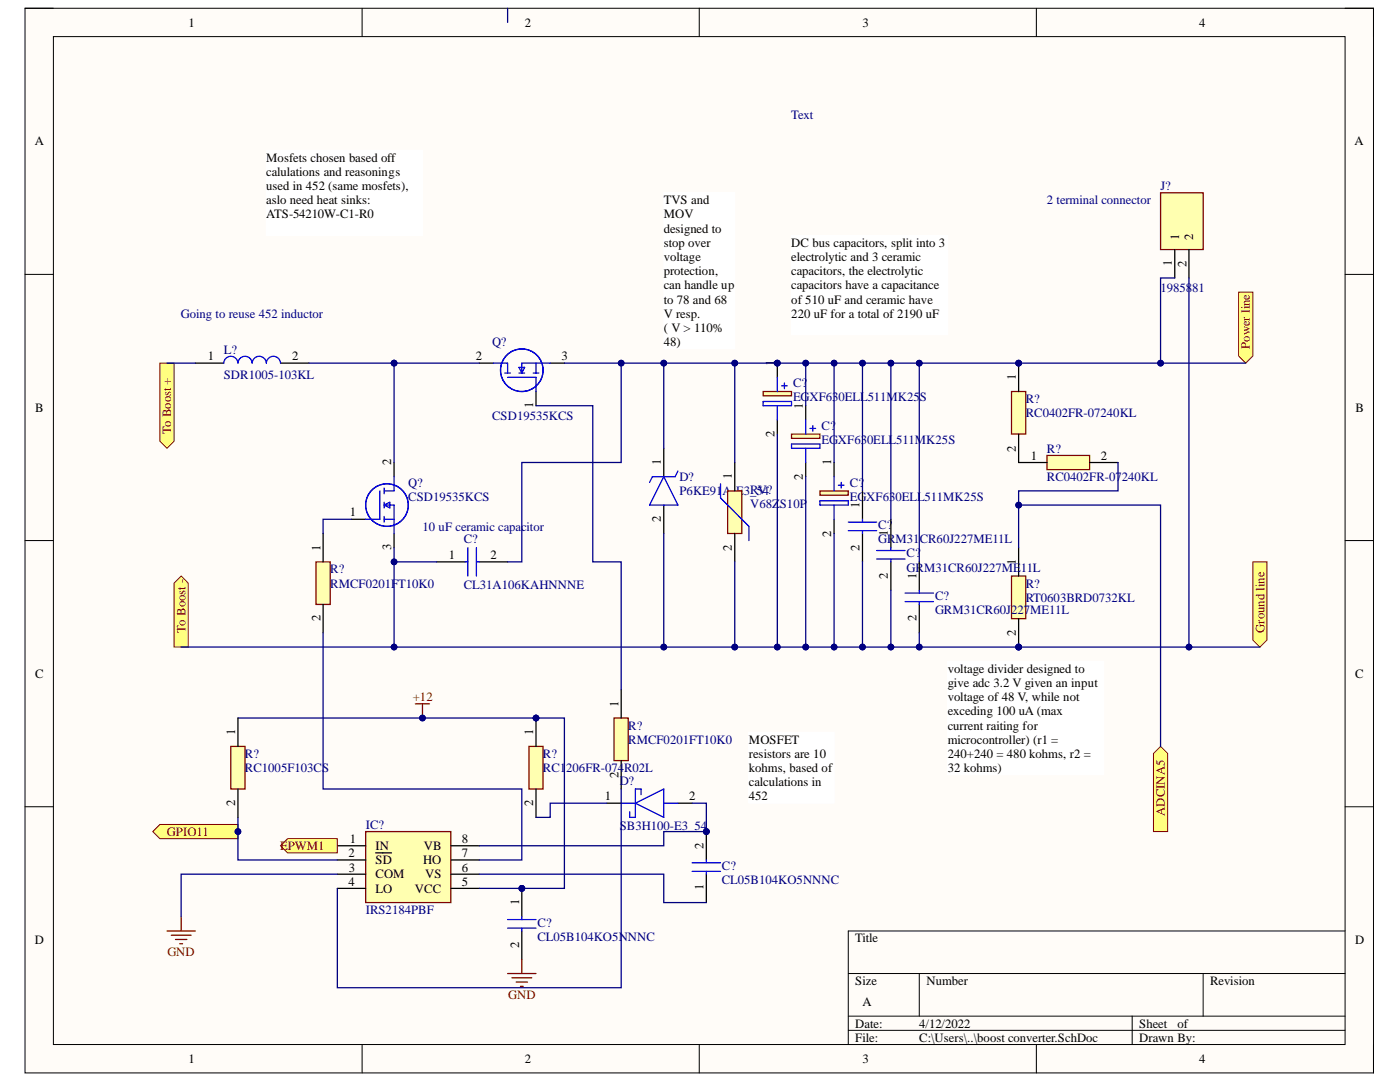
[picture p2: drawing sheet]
<svg xmlns="http://www.w3.org/2000/svg" width="279mm" height="216mm" viewBox="0 0 279 216" stroke-linecap="round" stroke-linejoin="round" font-family="sans-serif">
<path d="M5 1.6h269.1v212.5h-269.1z" fill-rule="evenodd" fill="#fffcf8"/>
<path d="M5 1.6h269.1v212.5h-269.1z" fill="none" stroke="#000" stroke-width=".2"/>
<path d="M10.7 7.3h257.7v201.1h-257.7z" fill-rule="evenodd" fill="#fffcf8"/>
<g fill="none" stroke="#000" stroke-width=".2">
<path d="M5 1.6h5.7M10.7 7.3h257.7v201.1h-257.7zM72.3 1.6v5.7M139.5 1.6v5.7M206.8 1.6v5.7M268.4 1.6h5.7v5.7M5 54.8h5.7M268.4 54.8h5.7M5 107.9h5.7M268.4 107.9h5.7M5 161h5.7M268.4 161h5.7"/>
<path d="M169.3 194.3h99.1M183.5 194.3v8.5M240.1 194.3v8.5M268.4 185.8h-99.1v22.6M72.3 208.4v5.7M139.5 208.4v5.7M169.3 202.8h99.1M169.3 205.6h99.1M206.8 208.4v5.7M226 202.8v5.6M274.1 208.4v5.7"/>
</g>
<path d="M39 72.5h5.7M56 72.5h5.6" fill="none" stroke="#000" stroke-width=".25"/>
<path d="M44.7 72.5a1.42 1.42 0 0 1 1.4-1.4 1.42 1.42 0 0 1 1.4 1.4 1.42 1.42 0 0 1 1.4-1.4 1.42 1.42 0 0 1 1.4 1.4M50.3 72.5a1.42 1.42 0 0 1 1.4-1.4 1.42 1.42 0 0 1 1.4 1.4 1.42 1.42 0 0 1 1.5-1.4 1.42 1.42 0 0 1 1.4 1.4" fill="none" stroke="#00f" stroke-width=".25"/>
<path d="M31.9 72.5h2.8v15.5l-1.4 1.5-1.4-1.5z" fill-rule="evenodd" fill="#ffff80"/>
<path d="M31.9 72.5h2.8v15.5l-1.4 1.5-1.4-1.5z" fill="none" stroke="#800000" stroke-width=".2"/>
<path d="M34.7 116.4l1.5-1.5 1.4 1.5v12.7h-2.9z" fill-rule="evenodd" fill="#ffff80"/>
<path d="M34.7 116.4l1.5-1.5 1.4 1.5v12.7h-2.9z" fill="none" stroke="#800000" stroke-width=".2"/>
<path d="M73 165.9h17v14.2h-17z" fill-rule="evenodd" fill="#ffffb0"/>
<path d="M73 165.9h17v14.2h-17z" fill="none" stroke="#800000" stroke-width=".25"/>
<path d="M67.3 168.8h5.7M67.3 171.6h5.7M67.3 174.4h5.7M67.3 177.3h5.7M75 170.2h3.1M90 168.8h5.6M90 171.6h5.6M90 174.4h5.6M90 177.3h5.6" fill="none" stroke="#000" stroke-width=".25"/>
<path d="M247.2 58.3h2.8v12.7l-1.4 1.5-1.4-1.5z" fill-rule="evenodd" fill="#ffff80"/>
<path d="M247.2 58.3h2.8v12.7l-1.4 1.5-1.4-1.5z" fill="none" stroke="#800000" stroke-width=".2"/>
<path d="M250 112.1h2.9v15.6l-1.5 1.4-1.4-1.4z" fill-rule="evenodd" fill="#ffff80"/>
<path d="M250 112.1h2.9v15.6l-1.5 1.4-1.4-1.4z" fill="none" stroke="#800000" stroke-width=".2"/>
<path d="M56 168.8l1.4-1.5h9.9v2.9h-9.9z" fill-rule="evenodd" fill="#ffff80"/>
<path d="M56 168.8l1.4-1.5h9.9v2.9h-9.9z" fill="none" stroke="#800000" stroke-width=".2"/>
<path d="M82.9 140.4h2.8M84.3 140.4v2.9" fill="none" stroke="#800000" stroke-width=".25"/>
<circle cx="84.3" cy="143.3" r=".57" fill="#000080"/>
<circle cx="84.3" cy="143.3" r=".57" fill="none" stroke="#000080" stroke-width=".2"/>
<path d="M132.5 89.5v5.6M132.5 100.8v5.6" fill="none" stroke="#000" stroke-width=".25"/>
<path d="M132.5 95.1l2.8 5.7h-5.7zM135.3 94l-.6 1.1h-4.5l-.6 1.2" fill="none" stroke="#00f" stroke-width=".25"/>
<path d="M145.2 98h2.9v8.4h-2.9z" fill-rule="evenodd" fill="#ffffb0"/>
<path d="M145.2 98h2.9v8.4h-2.9z" fill="none" stroke="#800000" stroke-width=".25"/>
<path d="M146.6 92.3v5.7M146.6 106.4v5.7" fill="none" stroke="#000" stroke-width=".25"/>
<path d="M143.8 96.5v2.9l5.7 5.6v2.9" fill="none" stroke="#00f" stroke-width=".25"/>
<path d="M132.5 38.5h14.1v31.1h-14.1z" fill-rule="evenodd" fill="#fff"/>
<path d="M132.5 38.5h14.1v31.1h-14.1z" fill="none" stroke="#fff" stroke-width=".2"/>
<path d="M95.6 72.5h2.9M107 78.1v2.9M109.8 72.5h2.8M78.6 92.3v2.8M70.1 103.6h2.9M78.6 106.4v2.9" fill="none" stroke="#000" stroke-width=".25"/>
<g fill="none" stroke="#00f" stroke-width=".25">
<path d="M98.5 72.5h2.8v1.9M100.7 74.4h1.2M101.3 75.3h5.7v2.8M103.6 74.4h1.1M103.6 73.3h1.1l-.6 1.1zM106.4 74.4h1.1M107 72.5v1.9M109.8 72.5h-5.7v1.9M75.8 98v5.6h-2.8M76.7 97.4v1.1M78.6 95.1v2.9h-1.9M76.7 100.8h1.9v5.6"/>
<path d="M76.7 103.6h1.9M76.7 100.2v1.2M76.7 103v1.2M76.7 100.8l1.1-.6v1.2z"/>
<circle cx="104.1" cy="73.9" r="4.3"/>
<circle cx="104.1" cy="73.9" r="4.2"/>
<circle cx="77.2" cy="100.8" r="4.2"/>
</g>
<path d="M53.1 30h31.2v17h-31.2z" fill-rule="evenodd" fill="#fff"/>
<path d="M53.1 30h31.2v17h-31.2z" fill="none" stroke="#fff" stroke-width=".2"/>
<path d="M201.9 114.9h2.8v8.5h-2.8z" fill-rule="evenodd" fill="#ffffb0"/>
<path d="M201.9 114.9h2.8v8.5h-2.8z" fill="none" stroke="#800000" stroke-width=".25"/>
<path d="M203.3 109.3v5.6" fill="none" stroke="#000" stroke-width=".25"/>
<path d="M231.6 38.5h8.5v11.3h-8.5z" fill-rule="evenodd" fill="#ffffb0"/>
<path d="M231.6 38.5h8.5v11.3h-8.5z" fill="none" stroke="#800000" stroke-width=".25"/>
<path d="M234.4 49.8v5.7M237.3 49.8v5.7" fill="none" stroke="#000" stroke-width=".25"/>
<path d="M201.9 78.1h2.8v8.5h-2.8z" fill-rule="evenodd" fill="#ffffb0"/>
<path d="M201.9 78.1h2.8v8.5h-2.8z" fill="none" stroke="#800000" stroke-width=".25"/>
<path d="M203.3 86.6v5.7" fill="none" stroke="#000" stroke-width=".25"/>
<path d="M209 90.9h8.5v2.8h-8.5z" fill-rule="evenodd" fill="#ffffb0"/>
<path d="M209 90.9h8.5v2.8h-8.5z" fill="none" stroke="#800000" stroke-width=".25"/>
<path d="M203.3 92.3h5.7M217.5 92.3h5.6" fill="none" stroke="#000" stroke-width=".25"/>
<path d="M189.1 131.9h31.2v22.7h-31.2z" fill-rule="evenodd" fill="#fff"/>
<path d="M189.1 131.9h31.2v22.7h-31.2z" fill="none" stroke="#fff" stroke-width=".2"/>
<path d="M87.1 112.1h5.7M95.6 112.1h5.7" fill="none" stroke="#000" stroke-width=".25"/>
<path d="M92.8 112.1h.6M93.4 109.3v5.6M95.1 109.3v5.6M95.1 112.1h.5" fill="none" stroke="#00f" stroke-width=".25"/>
<path d="M33.3 185.8h5.7M34.2 186.6h3.9M35 187.5h2.3M35.9 188.3h.5M36.2 182.9v2.9" fill="none" stroke="#800000" stroke-width=".25"/>
<path d="M230.2 150.4l1.4-1.5 1.4 1.5v15.5h-2.8z" fill-rule="evenodd" fill="#ffff80"/>
<path d="M230.2 150.4l1.4-1.5 1.4 1.5v15.5h-2.8z" fill="none" stroke="#800000" stroke-width=".2"/>
<path d="M63.1 112.1h2.8v8.5h-2.8z" fill-rule="evenodd" fill="#ffffb0"/>
<path d="M63.1 112.1h2.8v8.5h-2.8z" fill="none" stroke="#800000" stroke-width=".25"/>
<path d="M64.5 106.4v5.7M64.5 120.6v5.7" fill="none" stroke="#000" stroke-width=".25"/>
<path d="M122.6 143.3h2.8v8.5h-2.8z" fill-rule="evenodd" fill="#ffffb0"/>
<path d="M122.6 143.3h2.8v8.5h-2.8z" fill="none" stroke="#800000" stroke-width=".25"/>
<path d="M124 137.6v5.7M124 151.8v5.6" fill="none" stroke="#000" stroke-width=".25"/>
<path d="M149.5 146.1h17v14.2h-17z" fill-rule="evenodd" fill="#fff"/>
<path d="M149.5 146.1h17v14.2h-17z" fill="none" stroke="#fff" stroke-width=".2"/>
<path d="M30.5 165.9l1.4-1.4h15.6v2.8h-15.6z" fill-rule="evenodd" fill="#ffff80"/>
<path d="M30.5 165.9l1.4-1.4h15.6v2.8h-15.6z" fill="none" stroke="#800000" stroke-width=".2"/>
<circle cx="47.5" cy="165.9" r=".57" fill="#000080"/>
<circle cx="47.5" cy="165.9" r=".57" fill="none" stroke="#000080" stroke-width=".2"/>
<path d="M121.1 160.3h2.9M135.3 160.3h2.8M141 174.4v5.7M104.1 185.8v5.6" fill="none" stroke="#000" stroke-width=".25"/>
<path d="M127.9 158.6v-1.2h-1.1v5.7h-1.1v-1.1M124 160.3h2.8M126.8 160.3l5.7-2.9v5.7zM132.5 160.3h2.8M138.1 173.9h5.7M138.1 172.2h5.7M141 173.9v.5M101.3 183.5h5.7M101.3 185.2h5.7M104.1 185.2v.6" fill="none" stroke="#00f" stroke-width=".25"/>
<path d="M101.3 194.3h5.7M102.2 195.1h3.9M103 196h2.3M103.9 196.8h.5M104.1 191.4v2.9" fill="none" stroke="#800000" stroke-width=".25"/>
<path d="M105.6 148.9h2.8v8.5h-2.8z" fill-rule="evenodd" fill="#ffffb0"/>
<path d="M105.6 148.9h2.8v8.5h-2.8z" fill="none" stroke="#800000" stroke-width=".25"/>
<path d="M107 157.4v5.7" fill="none" stroke="#000" stroke-width=".25"/>
<path d="M152.3 78.1h5.7v.9h-5.7z" fill-rule="evenodd" fill="#ffffb0"/>
<path d="M152.3 78.1h5.7v.9h-5.7z" fill="none" stroke="#800000" stroke-width=".25"/>
<path d="M155.1 83.8v2.8" fill="none" stroke="#000" stroke-width=".25"/>
<path d="M155.1 75.3v2.8M156 77h1.1M156.5 76.4v1.2M152.3 80.1h5.7v.9h-5.7zM155.1 81v2.8" fill="none" stroke="#00f" stroke-width=".25"/>
<path d="M158 86.6h5.6v.9h-5.6z" fill-rule="evenodd" fill="#ffffb0"/>
<path d="M158 86.6h5.6v.9h-5.6z" fill="none" stroke="#800000" stroke-width=".25"/>
<path d="M160.8 81v2.8M160.8 92.3v2.8" fill="none" stroke="#000" stroke-width=".25"/>
<path d="M158 88.6h5.6v.9h-5.6zM160.8 83.8v2.8M160.8 89.5v2.8M161.6 85.5h1.2M162.2 84.9v1.2" fill="none" stroke="#00f" stroke-width=".25"/>
<path d="M163.6 98h5.7v.8h-5.7z" fill-rule="evenodd" fill="#ffffb0"/>
<path d="M163.6 98h5.7v.8h-5.7z" fill="none" stroke="#800000" stroke-width=".25"/>
<path d="M166.5 92.3v2.8M172.1 98v5.6M166.5 103.6v2.8M172.1 106.4v5.7" fill="none" stroke="#000" stroke-width=".25"/>
<path d="M163.6 99.9h5.7v.9h-5.7zM166.5 95.1v2.9M167.3 96.8h1.1M167.9 96.3v1.1M166.5 100.8v2.8M169.3 104.2h5.7M169.3 105.9h5.7M172.1 103.6v.6M172.1 105.9v.5" fill="none" stroke="#00f" stroke-width=".25"/>
<path d="M78.6 72.5v19.8M70.1 103.6h-5.6v2.8" fill="none" stroke="#000080" stroke-width=".25"/>
<circle cx="78.6" cy="72.5" r=".57" fill="#000080"/>
<circle cx="78.6" cy="72.5" r=".57" fill="none" stroke="#000080" stroke-width=".2"/>
<path d="M78.6 72.5h17" fill="none" stroke="#000080" stroke-width=".25"/>
<circle cx="78.6" cy="72.5" r=".57" fill="#000080"/>
<circle cx="78.6" cy="72.5" r=".57" fill="none" stroke="#000080" stroke-width=".2"/>
<path d="M101.3 1.6v2.9M203.3 100.8h28.3v48.1" fill="none" stroke="#000080" stroke-width=".25"/>
<circle cx="203.3" cy="100.8" r=".57" fill="#000080"/>
<circle cx="203.3" cy="100.8" r=".57" fill="none" stroke="#000080" stroke-width=".2"/>
<path d="M61.6 72.5h17" fill="none" stroke="#000080" stroke-width=".25"/>
<circle cx="78.6" cy="72.5" r=".57" fill="#000080"/>
<circle cx="78.6" cy="72.5" r=".57" fill="none" stroke="#000080" stroke-width=".2"/>
<path d="M78.6 112.1h8.5" fill="none" stroke="#000080" stroke-width=".25"/>
<circle cx="78.6" cy="112.1" r=".57" fill="#000080"/>
<circle cx="78.6" cy="112.1" r=".57" fill="none" stroke="#000080" stroke-width=".2"/>
<path d="M132.5 72.5v17" fill="none" stroke="#000080" stroke-width=".25"/>
<circle cx="132.5" cy="72.5" r=".57" fill="#000080"/>
<circle cx="132.5" cy="72.5" r=".57" fill="none" stroke="#000080" stroke-width=".2"/>
<path d="M146.6 112.1v17" fill="none" stroke="#000080" stroke-width=".25"/>
<circle cx="146.6" cy="129.1" r=".57" fill="#000080"/>
<circle cx="146.6" cy="129.1" r=".57" fill="none" stroke="#000080" stroke-width=".2"/>
<path d="M33.3 72.5h5.7M78.6 109.3v19.8h124.7" fill="none" stroke="#000080" stroke-width=".25"/>
<circle cx="183.5" cy="129.1" r=".57" fill="#000080"/>
<circle cx="183.5" cy="129.1" r=".57" fill="none" stroke="#000080" stroke-width=".2"/>
<circle cx="177.8" cy="129.1" r=".57" fill="#000080"/>
<circle cx="177.8" cy="129.1" r=".57" fill="none" stroke="#000080" stroke-width=".2"/>
<circle cx="172.1" cy="129.1" r=".57" fill="#000080"/>
<circle cx="172.1" cy="129.1" r=".57" fill="none" stroke="#000080" stroke-width=".2"/>
<circle cx="166.5" cy="129.1" r=".57" fill="#000080"/>
<circle cx="166.5" cy="129.1" r=".57" fill="none" stroke="#000080" stroke-width=".2"/>
<circle cx="160.8" cy="129.1" r=".57" fill="#000080"/>
<circle cx="160.8" cy="129.1" r=".57" fill="none" stroke="#000080" stroke-width=".2"/>
<circle cx="155.1" cy="129.1" r=".57" fill="#000080"/>
<circle cx="155.1" cy="129.1" r=".57" fill="none" stroke="#000080" stroke-width=".2"/>
<circle cx="146.6" cy="129.1" r=".57" fill="#000080"/>
<circle cx="146.6" cy="129.1" r=".57" fill="none" stroke="#000080" stroke-width=".2"/>
<circle cx="132.5" cy="129.1" r=".57" fill="#000080"/>
<circle cx="132.5" cy="129.1" r=".57" fill="none" stroke="#000080" stroke-width=".2"/>
<circle cx="78.6" cy="129.1" r=".57" fill="#000080"/>
<circle cx="78.6" cy="129.1" r=".57" fill="none" stroke="#000080" stroke-width=".2"/>
<circle cx="78.6" cy="112.1" r=".57" fill="#000080"/>
<circle cx="78.6" cy="112.1" r=".57" fill="none" stroke="#000080" stroke-width=".2"/>
<path d="M36.2 129.1h42.4" fill="none" stroke="#000080" stroke-width=".25"/>
<circle cx="78.6" cy="129.1" r=".57" fill="#000080"/>
<circle cx="78.6" cy="129.1" r=".57" fill="none" stroke="#000080" stroke-width=".2"/>
<path d="M237.3 55.5v73.6h-34" fill="none" stroke="#000080" stroke-width=".25"/>
<circle cx="237.3" cy="129.1" r=".57" fill="#000080"/>
<circle cx="237.3" cy="129.1" r=".57" fill="none" stroke="#000080" stroke-width=".2"/>
<path d="M231.6 72.5h17" fill="none" stroke="#000080" stroke-width=".25"/>
<circle cx="231.6" cy="72.5" r=".57" fill="#000080"/>
<circle cx="231.6" cy="72.5" r=".57" fill="none" stroke="#000080" stroke-width=".2"/>
<path d="M237.3 129.1h14.1" fill="none" stroke="#000080" stroke-width=".25"/>
<circle cx="237.3" cy="129.1" r=".57" fill="#000080"/>
<circle cx="237.3" cy="129.1" r=".57" fill="none" stroke="#000080" stroke-width=".2"/>
<path d="M132.5 106.4v22.7" fill="none" stroke="#000080" stroke-width=".25"/>
<circle cx="132.5" cy="129.1" r=".57" fill="#000080"/>
<circle cx="132.5" cy="129.1" r=".57" fill="none" stroke="#000080" stroke-width=".2"/>
<path d="M146.6 72.5v19.8" fill="none" stroke="#000080" stroke-width=".25"/>
<circle cx="146.6" cy="72.5" r=".57" fill="#000080"/>
<circle cx="146.6" cy="72.5" r=".57" fill="none" stroke="#000080" stroke-width=".2"/>
<path d="M234.4 55.5h-2.8v17h-119" fill="none" stroke="#000080" stroke-width=".25"/>
<circle cx="124" cy="72.5" r=".57" fill="#000080"/>
<circle cx="124" cy="72.5" r=".57" fill="none" stroke="#000080" stroke-width=".2"/>
<circle cx="132.5" cy="72.5" r=".57" fill="#000080"/>
<circle cx="132.5" cy="72.5" r=".57" fill="none" stroke="#000080" stroke-width=".2"/>
<circle cx="146.6" cy="72.5" r=".57" fill="#000080"/>
<circle cx="146.6" cy="72.5" r=".57" fill="none" stroke="#000080" stroke-width=".2"/>
<circle cx="160.8" cy="72.5" r=".57" fill="#000080"/>
<circle cx="160.8" cy="72.5" r=".57" fill="none" stroke="#000080" stroke-width=".2"/>
<circle cx="166.5" cy="72.5" r=".57" fill="#000080"/>
<circle cx="166.5" cy="72.5" r=".57" fill="none" stroke="#000080" stroke-width=".2"/>
<circle cx="172.1" cy="72.5" r=".57" fill="#000080"/>
<circle cx="172.1" cy="72.5" r=".57" fill="none" stroke="#000080" stroke-width=".2"/>
<circle cx="177.8" cy="72.5" r=".57" fill="#000080"/>
<circle cx="177.8" cy="72.5" r=".57" fill="none" stroke="#000080" stroke-width=".2"/>
<circle cx="183.5" cy="72.5" r=".57" fill="#000080"/>
<circle cx="183.5" cy="72.5" r=".57" fill="none" stroke="#000080" stroke-width=".2"/>
<circle cx="231.6" cy="72.5" r=".57" fill="#000080"/>
<circle cx="231.6" cy="72.5" r=".57" fill="none" stroke="#000080" stroke-width=".2"/>
<path d="M223.1 92.3v5.6h-19.8v11.4" fill="none" stroke="#000080" stroke-width=".25"/>
<circle cx="203.3" cy="100.8" r=".57" fill="#000080"/>
<circle cx="203.3" cy="100.8" r=".57" fill="none" stroke="#000080" stroke-width=".2"/>
<path d="M124 72.5v19.8h-19.9v19.8h-2.8" fill="none" stroke="#000080" stroke-width=".25"/>
<circle cx="124" cy="72.5" r=".57" fill="#000080"/>
<circle cx="124" cy="72.5" r=".57" fill="none" stroke="#000080" stroke-width=".2"/>
<path d="M107 81h11.3v31.1h5.7v25.5M64.5 126.3v31.1h39.6v14.2h-8.5M124 157.4v39.7h-56.7v-19.8M47.5 163.1v8.5h19.8" fill="none" stroke="#000080" stroke-width=".25"/>
<circle cx="47.5" cy="165.9" r=".57" fill="#000080"/>
<circle cx="47.5" cy="165.9" r=".57" fill="none" stroke="#000080" stroke-width=".2"/>
<path d="M47.5 143.3h65.1v34h-17" fill="none" stroke="#000080" stroke-width=".25"/>
<circle cx="84.3" cy="143.3" r=".57" fill="#000080"/>
<circle cx="84.3" cy="143.3" r=".57" fill="none" stroke="#000080" stroke-width=".2"/>
<path d="M155.1 86.6v42.5M67.3 174.4h-31.1v8.5M95.6 174.4h36.9v5.7h8.5M121.1 160.3h-11.3v2.8h-2.8M138.1 160.3h2.9v5.6h-8.5v2.9h-36.9" fill="none" stroke="#000080" stroke-width=".25"/>
<circle cx="155.1" cy="129.1" r=".57" fill="#000080"/>
<circle cx="155.1" cy="129.1" r=".57" fill="none" stroke="#000080" stroke-width=".2"/>
<path d="M160.8 95.1v34" fill="none" stroke="#000080" stroke-width=".25"/>
<circle cx="160.8" cy="129.1" r=".57" fill="#000080"/>
<circle cx="160.8" cy="129.1" r=".57" fill="none" stroke="#000080" stroke-width=".2"/>
<path d="M166.5 106.4v22.7" fill="none" stroke="#000080" stroke-width=".25"/>
<circle cx="166.5" cy="129.1" r=".57" fill="#000080"/>
<circle cx="166.5" cy="129.1" r=".57" fill="none" stroke="#000080" stroke-width=".2"/>
<path d="M177.8 103.6v5.7M177.8 112.1v5.7M183.5 112.1v5.7" fill="none" stroke="#000" stroke-width=".25"/>
<path d="M175 109.9h5.6M175 111.5h5.6M177.8 109.3v.6M177.8 111.5v.6M183.5 117.8v.5" fill="none" stroke="#00f" stroke-width=".25"/>
<path d="M160.8 72.5v8.5" fill="none" stroke="#000080" stroke-width=".25"/>
<circle cx="160.8" cy="72.5" r=".57" fill="#000080"/>
<circle cx="160.8" cy="72.5" r=".57" fill="none" stroke="#000080" stroke-width=".2"/>
<path d="M166.5 72.5v19.8" fill="none" stroke="#000080" stroke-width=".25"/>
<circle cx="166.5" cy="72.5" r=".57" fill="#000080"/>
<circle cx="166.5" cy="72.5" r=".57" fill="none" stroke="#000080" stroke-width=".2"/>
<path d="M172.1 72.5v25.5" fill="none" stroke="#000080" stroke-width=".25"/>
<circle cx="172.1" cy="72.5" r=".57" fill="#000080"/>
<circle cx="172.1" cy="72.5" r=".57" fill="none" stroke="#000080" stroke-width=".2"/>
<path d="M172.1 112.1v17" fill="none" stroke="#000080" stroke-width=".25"/>
<circle cx="172.1" cy="129.1" r=".57" fill="#000080"/>
<circle cx="172.1" cy="129.1" r=".57" fill="none" stroke="#000080" stroke-width=".2"/>
<path d="M177.8 117.8v11.3" fill="none" stroke="#000080" stroke-width=".25"/>
<circle cx="177.8" cy="129.1" r=".57" fill="#000080"/>
<circle cx="177.8" cy="129.1" r=".57" fill="none" stroke="#000080" stroke-width=".2"/>
<path d="M177.8 72.5v31.1" fill="none" stroke="#000080" stroke-width=".25"/>
<circle cx="177.8" cy="72.5" r=".57" fill="#000080"/>
<circle cx="177.8" cy="72.5" r=".57" fill="none" stroke="#000080" stroke-width=".2"/>
<path d="M183.5 72.5v39.6" fill="none" stroke="#000080" stroke-width=".25"/>
<circle cx="183.5" cy="72.5" r=".57" fill="#000080"/>
<circle cx="183.5" cy="72.5" r=".57" fill="none" stroke="#000080" stroke-width=".2"/>
<path d="M183.5 126.3v2.8" fill="none" stroke="#000080" stroke-width=".25"/>
<circle cx="183.5" cy="129.1" r=".57" fill="#000080"/>
<circle cx="183.5" cy="129.1" r=".57" fill="none" stroke="#000080" stroke-width=".2"/>
<path d="M158 47h31.1v19.8h-31.1z" fill-rule="evenodd" fill="#fff"/>
<path d="M158 47h31.1v19.8h-31.1z" fill="none" stroke="#fff" stroke-width=".2"/>
<path d="M46.1 148.9h2.8v8.5h-2.8z" fill-rule="evenodd" fill="#ffffb0"/>
<path d="M46.1 148.9h2.8v8.5h-2.8z" fill="none" stroke="#800000" stroke-width=".25"/>
<path d="M47.5 143.3v5.6M47.5 157.4v5.7" fill="none" stroke="#000" stroke-width=".25"/>
<text font-size="7.1" fill="#00f" x="182.7" y="124.8">PIC?02</text>
<g font-size="6.7" fill="#000080">
<text x="202.8" y="76.6">PIR?01</text>
<text x="202.8" y="127.4">PIR?02</text>
<text x="106.2" y="147.5">PIR?01</text>
<text x="140.4" y="170.1">PIC?02</text>
<text x="103.4" y="181.4">PIC?01</text>
</g>
<text font-size="3.9" fill="#000080" x="154.5" y="74.7">PIC?01</text>
<g font-size="2.5">
<text x="37.6" y="5.3">1</text>
<text x="104.7" y="5.3">2</text>
<text x="172.1" y="5.3">3</text>
<text x="239.3" y="5.3">4</text>
<text x="6.9" y="29">A</text>
<text x="270.3" y="29">A</text>
<text x="53.1" y="32.2">Mosfets chosen based off</text>
<text x="53.1" y="35.1">calulations and reasonings</text>
<text x="53.1" y="37.9">used in 452 (same mosfets),</text>
<text x="53.1" y="40.8">aslo need heat sinks:</text>
<text x="132.5" y="40.8">TVS and</text>
<text x="53.1" y="43.6">ATS-54210W-C1-R0</text>
<text x="132.5" y="43.6">MOV</text>
<text x="132.5" y="46.4">designed to</text>
<text x="235.3" y="47.8" transform="rotate(-90 235.3 47.8)">1</text>
<text x="238.1" y="47.8" transform="rotate(-90 238.1 47.8)">2</text>
<text x="132.5" y="49.2">stop over</text>
<text x="132.5" y="52">voltage</text>
<text x="157.9" y="49.2">DC bus capacitors, split into 3</text>
<text x="157.9" y="52">electrolytic and 3 ceramic</text>
<text x="233.9" y="53" transform="rotate(-90 233.9 53)">1</text>
<text x="236.8" y="53.2" transform="rotate(-90 236.8 53.2)">2</text>
<text x="132.5" y="54.9">protection,</text>
<text x="132.5" y="57.7">can handle up</text>
<text x="157.9" y="54.9">capacitors, the electrolytic</text>
<text x="157.9" y="57.7">capacitors have a capacitance</text>
<text x="132.5" y="60.6">t</text>
<text x="132.5" y="63.4">V resp.</text>
<text x="133.1" y="60.6">o 78 and 68</text>
<text x="157.9" y="60.6">of 510 uF and ceramic have</text>
<text x="157.9" y="63.4">220 uF for a total of 2190 uF</text>
<text x="41.4" y="71.9">1</text>
<text x="58.3" y="71.9">2</text>
<text x="95" y="71.9">2</text>
<text x="112.1" y="71.9">3</text>
<text x="132.5" y="66.2">( V &gt; 110%</text>
<text x="132.5" y="69">48)</text>
<text x="154.5" y="73" transform="rotate(-90 154.5 73)">1</text>
<text x="202.8" y="75.9" transform="rotate(-90 202.8 75.9)">1</text>
<text x="7" y="82.1">B</text>
<text x="106.4" y="81.4" transform="rotate(-90 106.4 81.4)">1</text>
<text x="160.2" y="81.5" transform="rotate(-90 160.2 81.5)">1</text>
<text x="270.5" y="82.1">B</text>
<text x="154.5" y="87.2" transform="rotate(-90 154.5 87.2)">2</text>
<text x="78.1" y="92.9" transform="rotate(-90 78.1 92.9)">2</text>
<text x="131.9" y="92.9" transform="rotate(-90 131.9 92.9)">1</text>
<text x="146.1" y="95.7" transform="rotate(-90 146.1 95.7)">1</text>
<text x="160.2" y="95.8" transform="rotate(-90 160.2 95.8)">2</text>
<text x="165.9" y="92.9" transform="rotate(-90 165.9 92.9)">1</text>
<text x="202.8" y="90.1" transform="rotate(-90 202.8 90.1)">2</text>
<text x="205.7" y="91.7">1</text>
<text x="219.7" y="91.7">2</text>
<text x="171.5" y="101.3" transform="rotate(-90 171.5 101.3)">1</text>
<text x="69.8" y="103">1</text>
<text x="131.9" y="104.2" transform="rotate(-90 131.9 104.2)">2</text>
<text x="165.9" y="107.1" transform="rotate(-90 165.9 107.1)">2</text>
<text x="177.2" y="107" transform="rotate(-90 177.2 107)">1</text>
<text x="63.9" y="109.9" transform="rotate(-90 63.9 109.9)">1</text>
<text x="78.1" y="109.8" transform="rotate(-90 78.1 109.8)">3</text>
<text x="89.6" y="111.6">1</text>
<text x="97.9" y="111.6">2</text>
<text x="146.1" y="109.9" transform="rotate(-90 146.1 109.9)">2</text>
<text x="171.5" y="109.9" transform="rotate(-90 171.5 109.9)">2</text>
<text x="202.8" y="112.7" transform="rotate(-90 202.8 112.7)">1</text>
<text x="177.2" y="115.6" transform="rotate(-90 177.2 115.6)">2</text>
<text x="182.9" y="115.6" transform="rotate(-90 182.9 115.6)">1</text>
<text x="63.9" y="124" transform="rotate(-90 63.9 124)">2</text>
<text x="182.9" y="124" transform="rotate(-90 182.9 124)">2</text>
<text x="202.8" y="126.9" transform="rotate(-90 202.8 126.9)">2</text>
<text x="7" y="135.3">C</text>
<text x="189.1" y="134.2">voltage divider designed to</text>
<text x="189.1" y="137">give adc 3.2 V given an input</text>
<text x="270.4" y="135.3">C</text>
<text x="123.4" y="141" transform="rotate(-90 123.4 141)">1</text>
<text x="189.1" y="139.9">voltage of 48 V, while not</text>
<text x="189.1" y="142.7">exceding 100 uA (max</text>
<text x="46.9" y="146.7" transform="rotate(-90 46.9 146.7)">1</text>
<text x="106.4" y="146.7" transform="rotate(-90 106.4 146.7)">1</text>
<text x="149.5" y="148.4">MOSFET</text>
<text x="189.1" y="145.6">current raiting for</text>
<text x="189.1" y="148.4">microcontroller) (r1 =</text>
<text x="123.4" y="155.2" transform="rotate(-90 123.4 155.2)">2</text>
<text x="149.5" y="151.2">resistors are 10</text>
<text x="149.5" y="154">kohms, based of</text>
<text x="189.1" y="151.2">240+240 = 480 kohms, r2 =</text>
<text x="189.1" y="154">32 kohms)</text>
<text x="46.9" y="160.9" transform="rotate(-90 46.9 160.9)">2</text>
<text x="106.4" y="160.9" transform="rotate(-90 106.4 160.9)">2</text>
<text x="120.7" y="159.7">1</text>
<text x="137.5" y="159.7">2</text>
<text x="149.5" y="156.9">calculations in</text>
<text x="149.5" y="159.7">452</text>
<text x="69.5" y="171">2</text>
<text x="69.6" y="173.9">3</text>
<text x="69.8" y="168.2">1</text>
<text x="74.9" y="169.6">IN</text>
<text x="74.9" y="172.5">SD</text>
<text x="84.4" y="172.5">HO</text>
<text x="84.6" y="169.6">VB</text>
<text x="92.2" y="168.2">8</text>
<text x="92.2" y="171">7</text>
<text x="92.2" y="173.9">6</text>
<text x="140.4" y="169.3" transform="rotate(-90 140.4 169.3)">2</text>
<text x="69.5" y="176.7">4</text>
<text x="74.9" y="175.3">COM</text>
<text x="74.9" y="178.1">LO</text>
<text x="82.8" y="178.1">VCC</text>
<text x="84.8" y="175.3">VS</text>
<text x="92.2" y="176.7">5</text>
<text x="140.4" y="177.6" transform="rotate(-90 140.4 177.6)">1</text>
<text x="103.6" y="180.7" transform="rotate(-90 103.6 180.7)">1</text>
<text x="6.9" y="188.4">D</text>
<text x="103.6" y="189.2" transform="rotate(-90 103.6 189.2)">2</text>
<text x="170.7" y="188">Title</text>
<text x="270.4" y="188.4">D</text>
<text x="170.7" y="196.5">Size</text>
<text x="184.9" y="196.5">Number</text>
<text x="241.5" y="196.5">Revision</text>
<text x="172.1" y="200.8">A</text>
<text x="170.7" y="205">Date:</text>
<text x="170.7" y="207.8">File:</text>
<text x="183.5" y="205">4/12/2022</text>
<text x="183.5" y="207.8">C:\Users\..\boost converter.SchDoc</text>
<text x="227.4" y="205">Sheet</text>
<text x="227.4" y="207.8">Drawn By:</text>
<text x="235" y="205">of</text>
<text x="37.6" y="212.1">1</text>
<text x="104.7" y="212.1">2</text>
<text x="172.1" y="212.1">3</text>
<text x="239.3" y="212.1">4</text>
</g>
<g font-size="2.5" fill="#000080">
<text x="157.9" y="23.8">Text</text>
<text x="208.9" y="40.8">2 terminal connector</text>
<text x="231.6" y="37.9">J?</text>
<text x="231.6" y="58.3">1985881</text>
<text x="36.1" y="63.4">Going to reuse 452 inductor</text>
<text x="44.7" y="70.6">L?</text>
<text x="98.2" y="69">Q?</text>
<text x="44.7" y="75.5">SDR1005-103KL</text>
<text x="158.3" y="77.3">C?</text>
<text x="98.2" y="83.8">CSD19535KCS</text>
<text x="158.3" y="80.1">EGXF630ELL511MK25S</text>
<text x="204.7" y="80.4">R?</text>
<text x="204.7" y="83.2">RC0402FR-07240KL</text>
<text x="163.9" y="85.8">C?</text>
<text x="163.9" y="88.6">EGXF630ELL511MK25S</text>
<text x="208.9" y="90.3">R?</text>
<text x="81.5" y="97.1">Q?</text>
<text x="81.5" y="99.9">CSD19535KCS</text>
<text x="135.6" y="96">D?</text>
<text x="135.6" y="98.8">P6KE91A-E</text>
<text x="148.4" y="98.8">3_54</text>
<text x="149.7" y="98.5">RV?</text>
<text x="149.7" y="101.3">V68Z</text>
<text x="155.6" y="101.3">S10P</text>
<text x="169.6" y="97.1">C?</text>
<text x="169.6" y="99.9">EGXF630ELL511MK25S</text>
<text x="208.9" y="96">RC0402FR-07240KL</text>
<text x="84.3" y="105.9">10 uF ceramic capacitor</text>
<text x="175.3" y="105.6">C?</text>
<text x="92.5" y="108.4">C?</text>
<text x="175.3" y="108.4">GRM31CR60J227ME11L</text>
<text x="180.9" y="111.2">C?</text>
<text x="65.9" y="114.4">R?</text>
<text x="65.9" y="117.2">RMCF0201FT10K0</text>
<text x="92.5" y="117.5">CL31A106KAHNNNE</text>
<text x="180.9" y="114.1">GRM31CR60J227ME</text>
<text x="186.6" y="119.8">C?</text>
<text x="203.7" y="114.1">11L</text>
<text x="204.7" y="117.2">R?</text>
<text x="186.6" y="122.6">GRM31CR60J227ME11L</text>
<text x="204.7" y="120">RT0603BRD0732KL</text>
<text x="125.4" y="145.6">R?</text>
<text x="125.4" y="148.4">RMCF0201FT10K0</text>
<text x="48.9" y="151.2">R?</text>
<text x="48.9" y="154">RC1005F103CS</text>
<text x="108.4" y="151.2">R?</text>
<text x="108.4" y="154">RC1206FR-074R02L</text>
<text x="123.7" y="156.6">D?</text>
<text x="73" y="165.4">IC?</text>
<text x="123.7" y="165.6">SB3H100-E3_54</text>
<text x="144.1" y="173.6">C?</text>
<text x="144.1" y="176.5">CL05B104KO5NNNC</text>
<text x="73" y="182.4">IRS2184PBF</text>
<text x="107.3" y="184.9">C?</text>
<text x="107.3" y="187.8">CL05B104KO5NNNC</text>
</g>
<g font-size="2.5" fill="#800000">
<text x="249.5" y="69.6" transform="rotate(-90 249.5 69.6)">Power line</text>
<text x="34.2" y="86.6" transform="rotate(-90 34.2 86.6)">To Boost +</text>
<text x="37" y="126.3" transform="rotate(-90 37 126.3)">To Boost -</text>
<text x="252.3" y="126.3" transform="rotate(-90 252.3 126.3)">Ground line</text>
<text x="82.4" y="139.9">+12</text>
<text x="33.3" y="166.8">GPIO11</text>
<text x="232.4" y="162.8" transform="rotate(-90 232.4 162.8)">ADCINA5</text>
<text x="55.9" y="169.6">EPWM1</text>
<text x="33.4" y="190.8">GND</text>
<text x="101.4" y="199.4">GND</text>
</g>
</svg>
